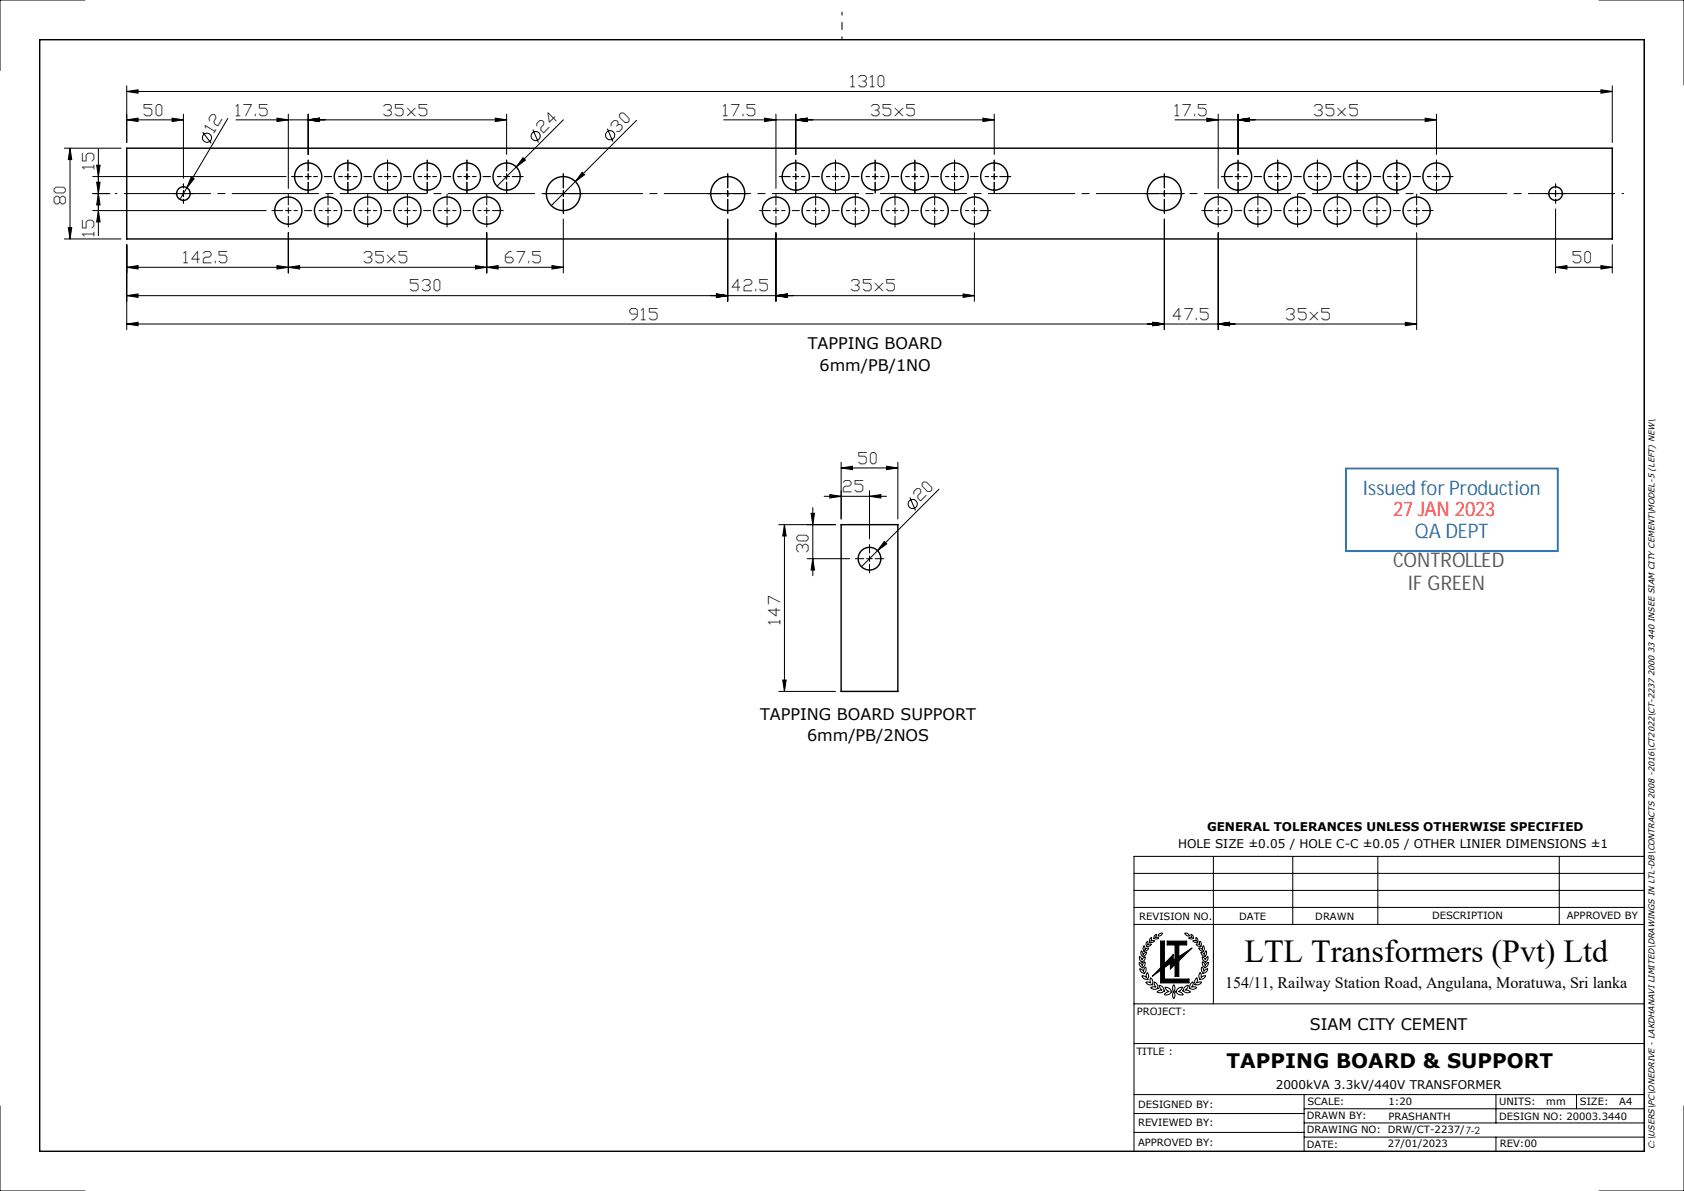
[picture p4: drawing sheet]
<svg xmlns="http://www.w3.org/2000/svg" width="297mm" height="210mm" viewBox="0 0 297 210" stroke-linecap="round" stroke-linejoin="round" font-family="sans-serif">
<g fill="none" stroke="#000" stroke-width=".18">
<path d="M15 0h-15v12.4M22.4 16.1l1.9-.3v.6zM22.4 15.1v10M22.4 16.1h262M282 0h15v15M282.4 15.8l2 .3-2 .3zM284.4 15.1v10M290 7v196M11.4 26.1h10M12.3 26.1v16M12.4 26.1l.2 2h-.5zM16.4 31.1h34"/>
<path d="M16.4 37.1h30.6M17.1 32.1h.6l-.4 2zM17.1 29.1h.5l-.2 2zM17.3 31.1v10.5M17.3 37.1l.4 2h-.6zM17.4 34.1l.2 2h-.5zM17.4 26.3v10.8M19.4 34.1h-3M22.4 21.1l1.9-.3v.6zM22.4 21.1h9.9M30.3 20.8l2 .3-2 .3zM31.8 34.1h1.1"/>
<path d="M32.3 20.1v11.3M32.4 33.6v1M33.7 31.2l.5 .3-1.2 1.6zM35.7 23.3l1.6 2M40.2 20.9l-8.5 14.3M41.6 21.1h47.7M48.8 20.8l2 .3-2 .3zM50.8 20.1v13.1M54.4 21.1l2-.3v.6zM54.4 20.1v7.1M78.3 37.1h1.1M78.9 36.6v1"/>
<path d="M81.9 31.1h.9M82.4 30.6v1M87.4 20.8l1.9 .3-1.9 .3zM89.3 20.1v7.1M92.2 27.8l.5 .4-1.7 1.2zM94 22.8l1 2.3M98.9 34.1h.9M99.4 33.6v1M99.4 38.6v9.5M99.4 21.1l-11.7 11.7M102.7 30.4l.4 .4-1.6 1.2zM107.1 22.7l1 2.3"/>
<path d="M112.3 21.2l-15.1 15.1M127.6 21.1h47.8M127.8 34.1h1.1M128.3 38.6v14.5M128.4 33.6v1M134.9 20.8l2 .3-2 .3zM136.9 20.1v13.1M140.3 21.1l2-.3v.6zM140.3 20.1v7.1M164.4 37.1h1M164.8 36.6v1M167.8 31.1h1.1"/>
<path d="M168.4 30.6v1M173.3 20.8l2.1 .3-2.1 .3zM175.4 20.1v7.1M204.9 34.1h1M205.3 33.6v1M205.3 38.6v19.5M207.2 21.1h46.1M212.9 20.8l1.9 .3-1.9 .3zM214.8 20.1v13.1M218.4 21.1l2-.3v.6zM218.4 20.1v7.1M242.3 37.1h1.1"/>
<path d="M242.9 36.6v1M245.9 31.1h.9M246.4 30.6v1M251.4 20.8l1.9 .3-1.9 .3zM253.3 20.1v7.1M273.9 34.1h.9M274.4 33.6v1M274.4 36.8v11.3M11.4 42.1h10M12.1 40.1h.5l-.2 2zM22.4 47.1l1.9-.3v.6zM22.4 52.1l1.9-.3v.6z"/>
<path d="M22.4 57.1l1.9-.3v.6zM22.4 43.1v15M22.4 47.1h77M22.4 52.1h149.5M22.4 57.1h227.5M48.8 46.8l2 .3-2 .3zM50.8 47.1l2.1-.3v.6zM50.8 41v7.1M83.9 46.8l2 .3-2 .3zM85.9 47.1l1.9-.3v.6zM85.9 41v7.1M97.3 46.8l2.1 .3-2.1 .3z"/>
<path d="M126.3 51.8l2 .3-2 .3zM136.9 52.1l1.9-.3v.6zM136.9 41v12.1M169.8 51.8l2.1 .3-2.1 .3zM171.9 41v12.1M203.4 56.8l1.9 .3-1.9 .3zM214.8 57.1l2.1-.3v.6zM214.8 41v17.1M247.9 56.8l2 .3-2 .3zM249.9 41v17.1M274.4 47.1l2-.3v.6zM274.4 47.1h9.9"/>
<path d="M282.4 46.8l1.9 .3-1.9 .3zM284.3 43.1v5M137.4 92.5h10M138.3 92.5v29.4M138.4 92.5l.2 2h-.5zM142.3 98.5h7.5M143.1 90.5h.6l-.4 2zM143.3 98.5l.4 2h-.6zM143.4 89.5v12M145.4 87.5h11M146.3 87.2l2.1 .3-2.1 .3zM148.3 82.5l2-.3v.6z"/>
<path d="M148.3 81.5v10M148.3 82.5h10.1M152.9 98.5h.9M153.4 87.5l1.9-.3v.6zM153.4 86.5v8.5M153.4 98v1M156 95.5l.4 .4-1.6 1.2zM156.3 82.2l2.1 .3-2.1 .3zM158.4 81.5v10M160.5 87.7l1 2.3M165.6 86.2l-13.7 13.7M138.1 119.9h.5l-.2 2z"/>
<path d="M137.4 121.9h10M200 157h90M200 154h90M214 151v26M228 151v12M243 151v12M275 151v12M290 151h-90v52M200 177h90M200 163h90M200 160h90M200.9 169.7l.6 .6 .1-.4 .3-.3a.94 .94 0 0 1-.4 1.1 .97 .97 0 0 1-.6-1z"/>
<path d="M201 168.6l.4 .7 .2-.4 .4-.2a.9 .9 0 0 1-.6 .9 .93 .93 0 0 1-.4-1zM201 170.8l.4 .2 .3 .3 .1-.4 .2-.4a.97 .97 0 0 1-.2 1.2 1.01 1.01 0 0 1-.8-.9zM201.3 167.6l.3 .7 .3-.3 .3-.1a.86 .86 0 0 1-.7 .8 .89 .89 0 0 1-.2-1.1zM201.4 172l.4 .1 .4 .3v-.5l.1-.4a1.01 1.01 0 0 1 .1 1.2 1.05 1.05 0 0 1-1-.7zM201.8 166.7l.1 .7 .3-.2h.4a.82 .82 0 0 1-.9 .5 .86 .86 0 0 1 .1-1zM202.1 173.2h.4l.5 .1-.2-.4 .1-.5a1.05 1.05 0 0 1 .3 1.3l-.1-.1a.81 .81 0 0 1-1-.4zM202.3 166l.2 .2-.1 .4 .3-.1h.4a.79 .79 0 0 1-.9 .4l-.1-.5zM203 165.4l.1-.1-.1 .6h.6a.47 .47 0 0 1-.8 .2l-.1-.4zM203.5 165.4a.45 .45 0 0 0 .8 0l-.6-.1 .3-.6a.55 .55 0 0 0-.5 .7M203.6 173.1a1.08 1.08 0 0 1 .6 1.2h-.1a.84 .84 0 0 1-1.2-.2l.5-.1 .5 .1-.3-.5zM204.4 164.7l.7-.2a.69 .69 0 0 1-.9 .5zM204.4 173.7a1.12 1.12 0 0 1 1 1.1l-.1-.1a.87 .87 0 0 1-1.3 .2l.5-.3h.5l-.4-.4z"/>
<path d="M204.7 165.9h.7v4l1.5-1.6v1l.3-.2v-2.5h-1.3v-.7h3.4v.7h-1.4v2.1l2.3-1.5-2.3 2.2v2.8h-.7v-2.1l-.8 .8v-1l-1 .7v2h4.3v.7h-5v-2.2l-1.4 1 1.4-1.5zM205.5 174.1a.92 .92 0 0 1 1 .7h.2a1.04 1.04 0 0 1-1.4 .6l.4-.4 .5-.2a1.13 1.13 0 0 1-.7-.7zM207 173.6a1 1 0 0 1 0 1.3 1 1 0 0 1 0-1.3zM207 174.9a1 1 0 0 1 0 1.2 1 1 0 0 1 0-1.2zM207.7 174.4l.4-.3h.5a1.13 1.13 0 0 1-.8 .7l.5 .2 .4 .4a1.04 1.04 0 0 1-1.3-.6h.1zM208.9 164.5a.64 .64 0 0 1 .8 .5l-.4-.1zM209 174l.6-.3-.2 .5-.4 .4h.5l.5 .3a.87 .87 0 0 1-1.2-.2l-.2 .1v-.2h.1l.1-.3zM210 164.7a.62 .62 0 0 1 .5 .8l-.1-.1a.45 .45 0 0 1-.7 0l.6-.1zM210.1 173.4l.3-.3v.5l-.3 .5 .5-.1 .5 .1a.95 .95 0 0 1-1.3 .1zM210.9 166.5h.4l.3 .1v-.7a.69 .69 0 0 1 .1 1v-.1a.61 .61 0 0 1-.8-.3zM210.9 165.3a.66 .66 0 0 1 .3 .9l-.1-.1a.47 .47 0 0 1-.7-.2h.6zM211 172.5l.1-.1 .1 .3-.2 .6 .5-.1h.4a.91 .91 0 0 1-1.2 .4l.1-.1-.1-.5z"/>
<path d="M211.4 167.1l.4 .1 .3 .2 .1-.7a.72 .72 0 0 1 0 1h-.1a.64 .64 0 0 1-.7-.6zM211.7 171.5l.2 .4-.1 .5 .4-.3 .4-.1a.88 .88 0 0 1-1 .7v-.1a.78 .78 0 0 1 .1-1.1zM211.8 167.9l.4 .1 .2 .3 .3-.7a.75 .75 0 0 1-.3 1.1v-.1a.67 .67 0 0 1-.6-.7zM212 170.5l.2 .3 .1 .5 .3-.3 .4-.2a.85 .85 0 0 1-.9 .8l.1-.1a.75 .75 0 0 1-.2-1zM212 168.7l.4 .2 .2 .4 .4-.7a.78 .78 0 0 1-.5 1v-.1a.7 .7 0 0 1-.5-.8zM212.1 169.6l.3 .3 .1 .4 .6-.6a.82 .82 0 0 1-.7 .9l.1-.1a.73 .73 0 0 1-.4-.9zM0 195v15h15M200 196.3h30M200 199.7h30M200 193h90M200 184h90M230 198h60"/>
<path d="M230 193v10M230 195.5h60M263.8 193v5M278 193v2.5M297 195v15h-15M230 200.5h60M263.8 200.5v2.5"/>
<circle cx="36.5" cy="24.3" r=".81"/>
<circle cx="94.5" cy="24" r=".81"/>
<circle cx="107.6" cy="23.8" r=".81"/>
<circle cx="161" cy="88.9" r=".81"/>
</g>
<path d="M148.5 7v-4.8" fill="none" stroke="#000" stroke-width=".18" stroke-dasharray="15.2 1.3 1.3 1.3" stroke-dashoffset="14.7"/>
<g fill="none" stroke="#000" stroke-width=".25">
<path d="M7 7h283v196h-283zM22.4 26.1h262v16h-262zM148.4 92.5h9.9v29.4h-9.9z"/>
<circle cx="32.4" cy="34.1" r="1.2"/>
<circle cx="50.8" cy="37.1" r="2.4"/>
<circle cx="54.4" cy="31.1" r="2.4"/>
<circle cx="57.8" cy="37.1" r="2.4"/>
<circle cx="61.4" cy="31.1" r="2.4"/>
<circle cx="64.8" cy="37.1" r="2.4"/>
<circle cx="68.4" cy="31.1" r="2.4"/>
<circle cx="71.8" cy="37.1" r="2.4"/>
<circle cx="75.4" cy="31.1" r="2.4"/>
<circle cx="78.9" cy="37.1" r="2.4"/>
<circle cx="82.4" cy="31.1" r="2.4"/>
<circle cx="85.8" cy="37.1" r="2.4"/>
<circle cx="89.4" cy="31.1" r="2.4"/>
<circle cx="99.4" cy="34.1" r="3"/>
<circle cx="128.3" cy="34.1" r="3"/>
<circle cx="136.8" cy="37.1" r="2.4"/>
<circle cx="140.4" cy="31.1" r="2.4"/>
<circle cx="143.8" cy="37.1" r="2.4"/>
<circle cx="147.4" cy="31.1" r="2.4"/>
<circle cx="150.8" cy="37.1" r="2.4"/>
<circle cx="154.4" cy="31.1" r="2.4"/>
<circle cx="157.8" cy="37.1" r="2.4"/>
<circle cx="161.4" cy="31.1" r="2.4"/>
<circle cx="164.8" cy="37.1" r="2.4"/>
<circle cx="168.4" cy="31.1" r="2.4"/>
<circle cx="171.9" cy="37.1" r="2.4"/>
<circle cx="175.4" cy="31.1" r="2.4"/>
<circle cx="205.4" cy="34.1" r="3"/>
<circle cx="214.9" cy="37.1" r="2.4"/>
<circle cx="218.4" cy="31.1" r="2.4"/>
<circle cx="221.9" cy="37.1" r="2.4"/>
<circle cx="225.4" cy="31.1" r="2.4"/>
<circle cx="228.9" cy="37.1" r="2.4"/>
<circle cx="232.4" cy="31.1" r="2.4"/>
<circle cx="235.9" cy="37.1" r="2.4"/>
<circle cx="239.4" cy="31.1" r="2.4"/>
<circle cx="242.9" cy="37.1" r="2.4"/>
<circle cx="246.4" cy="31.1" r="2.4"/>
<circle cx="249.8" cy="37.1" r="2.4"/>
<circle cx="253.4" cy="31.1" r="2.4"/>
<circle cx="274.4" cy="34.1" r="1.2"/>
<circle cx="153.4" cy="98.5" r="2"/>
</g>
<path d="M204.7 165.9h.7v4l1.5-1.6v1l.3-.2v-2.5h-1.3v-.7h3.4v.7h-1.4v2.1l2.3-1.5-2.3 2.2v2.8h-.7v-2.1l-.8 .8v-1l-1 .7v2h4.3v.7h-5v-2.2l-1.4 1 1.4-1.5z" fill-rule="evenodd" fill="#000"/>
<g fill="none" stroke="#000" stroke-width=".18" stroke-dasharray="15.2 1.3 1.3 1.3">
<path d="M31.4 34.1h-.7M32.4 33.1v-.7M32.4 35.1v.7M33.4 34.1h.6M49.9 37.1h-2M50.9 37.1v-.5M50.9 37.1h-.5M50.9 37.1v.5M50.9 37.1h.4M50.9 36.1v-1.9M50.9 38.1v1.9M53.4 31.1h-2"/>
<path d="M54.4 31.1v-.5M54.4 31.1h-.5M54.4 31.1v.5M54.4 31.1h.4M54.4 30.1v-1.9M54.4 32.1v1.9M57.9 37.1v-.5M57.9 37.1h-.5M57.9 37.1v.5M57.9 37.1h.4M57.9 36.1v-1.9M57.9 38.1v1.9"/>
<path d="M61.4 31.1v-.5M61.4 31.1h-.5M61.4 31.1v.5M61.4 31.1h.4M61.4 30.1v-1.9M61.4 32.1v1.9M64.9 37.1v-.5M64.9 37.1h-.5M64.9 37.1v.5M64.9 37.1h.4M64.9 36.1v-1.9M64.9 38.1v1.9"/>
<path d="M68.4 31.1v-.5M68.4 31.1h-.5M68.4 31.1v.5M68.4 31.1h.4M68.4 30.1v-1.9M68.4 32.1v1.9M71.9 37.1v-.5M71.9 37.1h-.5M71.9 37.1v.5M71.9 37.1h.4M71.9 36.1v-1.9M71.9 38.1v1.9"/>
<path d="M75.4 31.1v-.5M75.4 31.1h-.5M75.4 31.1v.5M75.4 31.1h.4M75.4 30.1v-1.9M75.4 32.1v1.9M78.9 36.1v-1.9M78.9 38.1v1.9M82.4 30.1v-1.9M82.4 32.1v1.9M85.9 37.1v-.5M85.9 37.1h-.5"/>
<path d="M85.9 37.1v.5M85.9 37.1h.4M85.9 36.1v-1.9M85.9 38.1v1.9M86.9 37.1h1.9M89.4 31.1v-.5M89.4 31.1h-.5M89.4 31.1v.5M89.4 31.1h.4M89.4 30.1v-1.9M89.4 32.1v1.9M90.4 31.1h1.9"/>
<path d="M98.4 34.1h-2.6M99.4 33.1v-2.5M99.4 35.1v2.5M100.4 34.1h2.5M127.4 34.1h-2.6M128.4 33.1v-2.5M128.4 35.1v2.5M129.4 34.1h2.5M135.9 37.1h-2M136.9 37.1v-.5M136.9 37.1h-.5M136.9 37.1v.5"/>
<path d="M136.9 37.1h.4M136.9 36.1v-1.9M136.9 38.1v1.9M139.4 31.1h-2M140.4 31.1v-.5M140.4 31.1h-.5M140.4 31.1v.5M140.4 31.1h.4M140.4 30.1v-1.9M140.4 32.1v1.9M143.9 37.1v-.5M143.9 37.1h-.5"/>
<path d="M143.9 37.1v.5M143.9 37.1h.4M143.9 36.1v-1.9M143.9 38.1v1.9M147.4 31.1v-.5M147.4 31.1h-.5M147.4 31.1v.5M147.4 31.1h.4M147.4 30.1v-1.9M147.4 32.1v1.9M150.9 37.1v-.5M150.9 37.1h-.5"/>
<path d="M150.9 37.1v.5M150.9 37.1h.4M150.9 36.1v-1.9M150.9 38.1v1.9M154.4 31.1v-.5M154.4 31.1h-.5M154.4 31.1v.5M154.4 31.1h.4M154.4 30.1v-1.9M154.4 32.1v1.9M157.9 37.1v-.5M157.9 37.1h-.5"/>
<path d="M157.9 37.1v.5M157.9 37.1h.4M157.9 36.1v-1.9M157.9 38.1v1.9M161.4 31.1v-.5M161.4 31.1h-.5M161.4 31.1v.5M161.4 31.1h.4M161.4 30.1v-1.9M161.4 32.1v1.9M164.9 36.1v-1.9M164.9 38.1v1.9"/>
<path d="M168.4 30.1v-1.9M168.4 32.1v1.9M171.9 37.1v-.5M171.9 37.1h-.5M171.9 37.1v.5M171.9 37.1h.4M171.9 36.1v-1.9M171.9 38.1v1.9M172.9 37.1h1.9M175.4 31.1v-.5M175.4 31.1h-.5M175.4 31.1v.5"/>
<path d="M175.4 31.1h.4M175.4 30.1v-1.9M175.4 32.1v1.9M176.4 31.1h1.9M204.4 34.1h-2.6M205.3 33.1v-2.5M205.3 35.1v2.5M206.4 34.1h2.5M213.9 37.1h-2M214.9 37.1v-.5M214.9 37.1h-.5M214.9 37.1v.5"/>
<path d="M214.9 37.1h.4M214.9 36.1v-1.9M214.9 38.1v1.9M217.4 31.1h-1.9M218.4 31.1v-.5M218.4 31.1h-.5M218.4 31.1v.5M218.4 31.1h.4M218.4 30.1v-1.9M218.4 32.1v1.9M221.9 37.1v-.5M221.9 37.1h-.5"/>
<path d="M221.9 37.1v.5M221.9 37.1h.4M221.9 36.1v-1.9M221.9 38.1v1.9M225.4 31.1v-.5M225.4 31.1h-.5M225.4 31.1v.5M225.4 31.1h.4M225.4 30.1v-1.9M225.4 32.1v1.9M228.9 37.1v-.5M228.9 37.1h-.5"/>
<path d="M228.9 37.1v.5M228.9 37.1h.4M228.9 36.1v-1.9M228.9 38.1v1.9M232.4 31.1v-.5M232.4 31.1h-.5M232.4 31.1v.5M232.4 31.1h.4M232.4 30.1v-1.9M232.4 32.1v1.9M235.9 37.1v-.5M235.9 37.1h-.5"/>
<path d="M235.9 37.1v.5M235.9 37.1h.4M235.9 36.1v-1.9M235.9 38.1v1.9M239.4 31.1v-.5M239.4 31.1h-.5M239.4 31.1v.5M239.4 31.1h.4M239.4 30.1v-1.9M239.4 32.1v1.9M242.9 36.1v-1.9M242.9 38.1v1.9"/>
<path d="M246.4 30.1v-1.9M246.4 32.1v1.9M249.9 37.1v-.5M249.9 37.1h-.5M249.9 37.1v.5M249.9 37.1h.4M249.9 36.1v-1.9M249.9 38.1v1.9M250.9 37.1h1.9M253.3 31.1v-.5M253.3 31.1h-.4M253.3 31.1v.5"/>
<path d="M253.3 31.1h.5M253.3 30.1v-1.9M253.3 32.1v1.9M254.4 31.1h1.9M273.4 34.1h-.7M274.4 33.1v-.7M274.4 35.1v.7M275.4 34.1h.6M152.4 98.5h-1.5M153.4 97.5v-1.5M153.4 99.5v1.5M154.4 98.5h1.5"/>
</g>
<path d="M20.4 34.1h266" fill="none" stroke="#000" stroke-width=".18" stroke-dasharray="15.2 1.3 1.3 1.3" stroke-dashoffset="-1.6"/>
<g fill="none" stroke="#000" stroke-width=".18" stroke-dasharray="15.2 1.3 1.3 1.3" stroke-dashoffset="14.6">
<path d="M51.9 37.1h4.9M55.4 31.1h4.9M58.9 37.1h4.9M62.4 31.1h4.9M65.9 37.1h4.9M69.4 31.1h4.9M72.9 37.1h4.9M76.4 31.1h4.9M79.9 37.1h4.9M83.4 31.1h4.9M137.9 37.1h4.9M141.4 31.1h4.9"/>
<path d="M144.9 37.1h4.9M148.4 31.1h4.9M151.9 37.1h4.9M155.4 31.1h4.9M158.9 37.1h4.9M162.4 31.1h4.9M165.9 37.1h4.9M169.4 31.1h4.9M215.9 37.1h4.9M219.4 31.1h4.9M222.9 37.1h4.9M226.4 31.1h4.9"/>
<path d="M229.9 37.1h4.9M233.4 31.1h4.9M236.9 37.1h4.9M240.4 31.1h4.9M243.9 37.1h4.9M247.4 31.1h4.9"/>
</g>
<g fill="#000">
<path d="M33.7 31.2l.5 .3-1.2 1.6zM92.2 27.8l.5 .4-1.7 1.2zM102.7 30.4l.4 .4-1.6 1.2zM156 95.5l.4 .4-1.6 1.2z"/>
<path d="M282.4 15.8l2 .3-2 .3zM22.4 16.1l1.9-.3v.6zM156.3 82.2l2.1 .3-2.1 .3zM148.3 82.5l2-.3v.6z"/>
<path d="M12.4 26.1l.2 2h-.5zM12.1 40.1h.5l-.2 2zM17.1 32.1h.6l-.4 2zM17.3 37.1l.4 2h-.6z"/>
<path d="M17.4 34.1l.2 2h-.5zM17.1 29.1h.5l-.2 2zM143.3 98.5l.4 2h-.6zM143.1 90.5h.6l-.4 2z"/>
<path d="M22.4 21.1l1.9-.3v.6zM30.3 20.8l2 .3-2 .3zM22.4 47.1l1.9-.3v.6zM48.8 46.8l2 .3-2 .3zM50.8 47.1l2.1-.3v.6zM83.9 46.8l2 .3-2 .3zM85.9 47.1l1.9-.3v.6zM97.3 46.8l2.1 .3-2.1 .3zM22.4 52.1l1.9-.3v.6zM126.3 51.8l2 .3-2 .3zM126.3 51.8l2 .3-2 .3zM136.9 52.1l1.9-.3v.6zM48.8 20.8l2 .3-2 .3zM54.4 21.1l2-.3v.6zM54.4 21.1l2-.3v.6zM87.4 20.8l1.9 .3-1.9 .3zM136.9 52.1l1.9-.3v.6zM169.8 51.8l2.1 .3-2.1 .3zM140.3 21.1l2-.3v.6zM173.3 20.8l2.1 .3-2.1 .3zM134.9 20.8l2 .3-2 .3zM140.3 21.1l2-.3v.6zM22.4 57.1l1.9-.3v.6zM203.4 56.8l1.9 .3-1.9 .3zM203.4 56.8l1.9 .3-1.9 .3zM214.8 57.1l2.1-.3v.6zM214.8 57.1l2.1-.3v.6zM247.9 56.8l2 .3-2 .3zM212.9 20.8l1.9 .3-1.9 .3zM218.4 21.1l2-.3v.6zM218.4 21.1l2-.3v.6zM251.4 20.8l1.9 .3-1.9 .3zM274.4 47.1l2-.3v.6zM282.4 46.8l1.9 .3-1.9 .3z"/>
<path d="M138.4 92.5l.2 2h-.5zM138.1 119.9h.5l-.2 2z"/>
<path d="M153.4 87.5l1.9-.3v.6zM146.3 87.2l2.1 .3-2.1 .3z"/>
</g>
<path d="M237.4 82.6h37.3v14.6h-37.3z" fill="none" stroke="#2e75b6" stroke-width=".34"/>
<text font-size="5.6" x="219.5" y="169.6">LTL Transformers (Pvt) Ltd</text>
<g font-size="3.6" fill="#2e74b5">
<text x="240.4" y="87.3">Issued for Production</text>
<text x="249.5" y="94.8">QA DEPT</text>
</g>
<text font-size="3.6" fill="#f00" x="245.7" y="91">27 JAN 2023</text>
<g font-size="3.6" fill="#538135">
<text x="245.7" y="100">CONTROLLED</text>
<text x="248.3" y="104">IF GREEN</text>
</g>
<text font-size="3.5" x="216.3" y="188.4">TAPPING BOARD &amp; SUPPORT</text>
<g font-size="2.8">
<text x="150.1" y="15.4">1310</text>
<text x="25.4" y="20.4">50</text>
<text x="37.8" y="23.5" transform="rotate(-59 37.8 23.5)">12</text>
<text x="41.6" y="20.4">17.5</text>
<text x="67.7" y="20.4">35x5</text>
<text x="95.9" y="23.5" transform="rotate(-45 95.9 23.5)">24</text>
<text x="109" y="23.4" transform="rotate(-45 109 23.4)">30</text>
<text x="127.6" y="20.4">17.5</text>
<text x="153.7" y="20.4">35x5</text>
<text x="207.2" y="20.4">17.5</text>
<text x="231.8" y="20.4">35x5</text>
<text x="16.6" y="29.7" transform="rotate(-90 16.6 29.7)">15</text>
<text x="11.6" y="36" transform="rotate(-90 11.6 36)">80</text>
<text x="16.6" y="41.6" transform="rotate(-90 16.6 41.6)">15</text>
<text x="32.5" y="46.4">142.5</text>
<text x="64.2" y="46.4">35x5</text>
<text x="89.1" y="46.4">67.5</text>
<text x="277.4" y="46.4">50</text>
<text x="72.4" y="51.4">530</text>
<text x="129.1" y="51.4">42.5</text>
<text x="150.2" y="51.4">35x5</text>
<text x="111.1" y="56.4">915</text>
<text x="206.9" y="56.4">47.5</text>
<text x="226.9" y="56.4">35x5</text>
<text x="142.5" y="61.6">TAPPING BOARD</text>
<text x="144.5" y="65.4">6mm/PB/1NO</text>
<text x="151.4" y="81.8">50</text>
<text x="148.8" y="86.8">25</text>
<text x="162.4" y="88.4" transform="rotate(-45 162.4 88.4)">20</text>
<text x="142.6" y="97.4" transform="rotate(-90 142.6 97.4)">30</text>
<text x="137.6" y="110" transform="rotate(-90 137.6 110)">147</text>
<text x="134.1" y="126.9">TAPPING BOARD SUPPORT</text>
<text x="142.3" y="130.7">6mm/PB/2NOS</text>
<text x="216.1" y="174.1">154/11, Railway Station Road, Angulana, Moratuwa, Sri lanka</text>
<text x="231" y="181.6">SIAM CITY CEMENT</text>
</g>
<g font-size="2.1">
<text x="207.8" y="149.6">HOLE SIZE ±0.05 / HOLE C-C ±0.05 / OTHER LINIER DIMENSIONS ±1</text>
<text x="212.9" y="146.4">GENERAL TOLERANCES UNLESS OTHERWISE SPECIFIED</text>
<text x="225" y="191.9">2000kVA 3.3kV/440V TRANSFORMER</text>
</g>
<g font-size="1.8">
<text x="200.9" y="162.1">REVISION NO.</text>
<text x="218.6" y="162.1">DATE</text>
<text x="232" y="162.1">DRAWN</text>
<text x="252.6" y="162.1">DESCRIPTION</text>
<text x="276.3" y="162.1">APPROVED BY</text>
<text x="200.5" y="179">PROJECT:</text>
<text x="200.4" y="186">TITLE :</text>
<text x="200.7" y="195.4">DESIGNED BY:</text>
<text x="230.5" y="197.4">DRAWN BY:</text>
<text x="230.6" y="194.9">SCALE:</text>
<text x="244.9" y="197.5">PRASHANTH</text>
<text x="244.9" y="194.9">1:20</text>
<text x="264.4" y="197.4">DESIGN NO: 20003.3440</text>
<text x="264.4" y="194.9">UNITS:</text>
<text x="272.7" y="194.9">mm</text>
<text x="278.6" y="194.9">SIZE:</text>
<text x="285.6" y="194.9">A4</text>
<text x="200.7" y="202">APPROVED BY:</text>
<text x="200.7" y="198.6">REVIEWED BY:</text>
<text x="230.5" y="199.9">DRAWING NO: DRW/CT-2237/7-2</text>
<text x="230.5" y="202.4">DATE:</text>
<text x="244.8" y="202.3">27/01/2023</text>
<text x="264.5" y="202.3">REV:00</text>
</g>
<text font-size="1.5" x="291.8" y="202.7" transform="rotate(-90 291.8 202.7)">C:\USERS\PC\ONEDRIVE - LAKDHANAVI LIMITED\DRAWINGS IN LTL-DB\CONTRACTS 2008 -2016\CT2022\CT-2237 2000 33 440 INSEE SIAM CITY CEMENT\MODEL-5 (LEFT) NEW\</text>
</svg>
